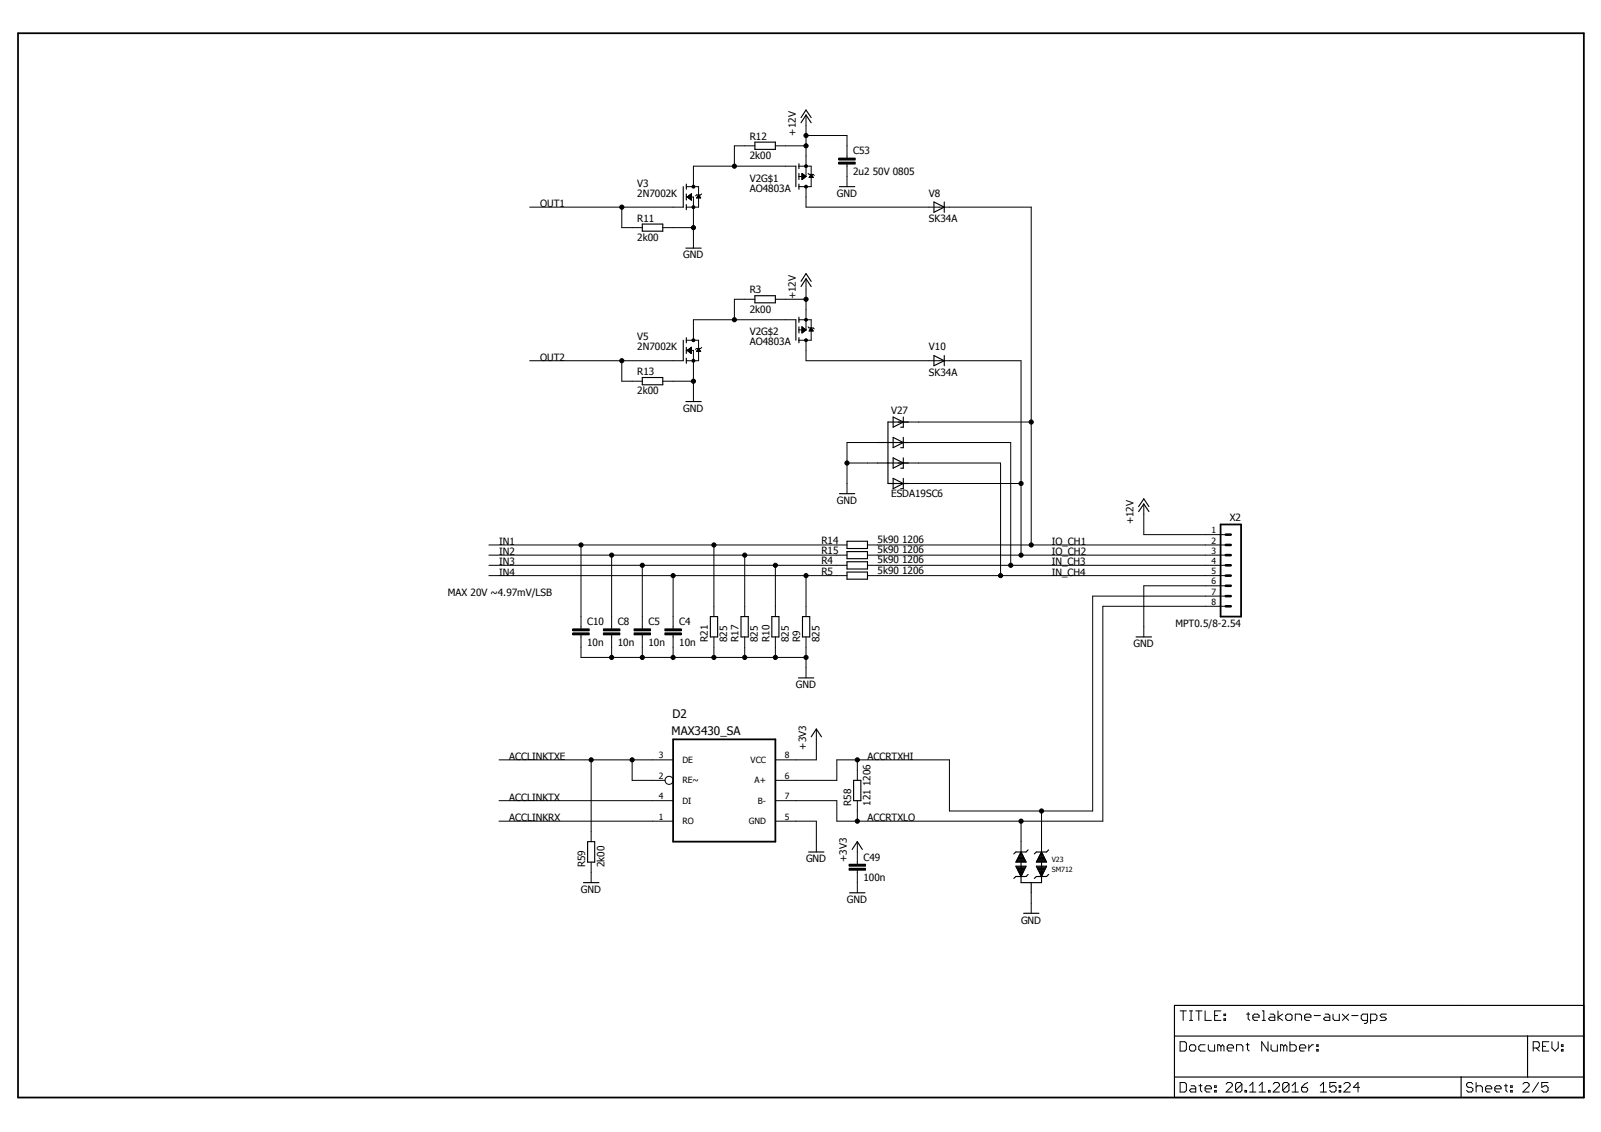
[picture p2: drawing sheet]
<svg xmlns="http://www.w3.org/2000/svg" width="420mm" height="297mm" viewBox="0 0 420 297" stroke-linecap="round" stroke-linejoin="round" font-family="sans-serif">
<path d="M4.2 8.5l411.8 280.1M416 8.5l-411.8 280.1" fill="none" stroke="#fff" stroke-width=".26"/>
<path d="M4.7 8.7h411v279.3h-411zM320.3 137.6h5.4v24.2h-5.4zM176.6 194h26.9v26.9h-26.9z" fill="none" stroke="#000" stroke-width=".47"/>
<g fill="none" stroke="#000" stroke-width=".3">
<path d="M198.1 37.3h5.4v1.9h-5.4zM210.2 32.2l1.3-2 1.4 2M210.2 30.9l1.3-2 1.4 2M168.6 58.8h5.3v1.9h-5.3zM179.3 49v5.4M180.1 48.3v1.4M180.1 50.9v1.6M180.1 53.7v1.3M208.9 43.6v5.4M209.7 43v1.3M209.7 45.5v1.6M209.7 48.3v1.4"/>
<path d="M220.3 49h4M245.1 53l2.7 1.4-2.7 1.3zM247.8 53v2.7M180 65.1h4M198.1 77.6h5.4v1.9h-5.4zM210.2 75.2l1.3-2 1.4 2M210.2 73.8l1.3-2 1.4 2M168.6 99.1h5.3v1.9h-5.3zM179.3 89.3v5.4M180.1 88.6v1.4M180.1 91.1v1.7M180.1 94v1.3"/>
<path d="M208.9 83.9v5.4M209.7 83.2v1.4M209.7 85.8v1.6M209.7 88.6v1.4M245.1 93.3l2.7 1.4-2.7 1.3zM247.8 93.3v2.7M180 105.4h4M230.3 116.1h8.1M234.4 109.4l2.7 1.3-2.7 1.4zM234.4 114.8l2.7 1.3-2.7 1.4zM237.1 109.4v2.7h-.7M237.1 114.8v2.7h-.7"/>
<path d="M238.4 110.7h-5.4v16.2h5.4M220.3 129.5h4M230.3 121.5h8.1M234.4 120.1l2.7 1.4-2.7 1.4zM234.4 125.5l2.7 1.4-2.7 1.3zM237.1 120.1v2.8h-.7M237.1 125.5v2.7h-.7M298.8 134.2l1.4-2 1.3 2M298.8 132.9l1.4-2 1.3 2M222.3 147.4h5.4v1.9h-5.4zM222.3 142h5.4v1.9h-5.4zM222.3 144.7h5.4v1.9h-5.4z"/>
<path d="M222.3 150.1h5.4v1.9h-5.4zM186.4 161.8h1.9v5.3h-1.9zM194.5 161.8h1.9v5.3h-1.9zM202.6 161.8h1.8v5.3h-1.8zM209.5 177.9h4.1M210.6 161.8h1.9v5.3h-1.9zM298.1 167.1h4.1M212.9 193.3l1.3-2 1.4 2M224 204.8h1.9v5.3h-1.9zM153.1 231.6h4.1M154.2 220.9h1.9v5.3h-1.9zM212.2 223.6h4"/>
<path d="M223 234.3h4M223.6 222.9l1.4-2 1.3 2M266.6 227.3h2.7l-1.3 2.7zM266.7 226.1h2.5M266.7 227.5h2.5M266.8 225.8h2.3M266.8 227.7h2.3M266.9 225.6h2.1M266.9 227.9h2.1M267 225.5h1.9M267 228.1h1.9M267.1 225.3h1.7"/>
<path d="M267.1 228.3h1.7M267.2 225h1.5M267.2 228.5h1.5M267.3 224.8h1.3M267.3 228.7h1.3M267.4 224.6h1.1M267.4 228.9h1.1M267.5 224.4h.9M267.5 229.2h.9M267.6 224.2h.7M267.6 229.4h.7M267.7 224h.5"/>
<path d="M267.7 229.6h.5M267.8 223.8h.3M267.8 229.7h.2M267.9 230h.1M268 223.6l1.3 2.6h-2.7zM268 226.2v5.4h5.3v-5.4M268.6 239.6h4.1M269.8 223l-.5 .6h-2.7l-.5 .5M269.8 229.4l-.5 .6h-2.7l-.5 .5M270.6 231.6v2.7M272 227.3h2.6l-1.3 2.7zM272.1 226.1h2.5"/>
<path d="M272.1 227.5h2.5M272.1 225.8h2.4M272.2 227.7h2.3M272.3 225.6h2.1M272.3 227.9h2.1M272.4 225.5h1.9M272.4 228.1h1.9M272.4 225.3h1.8M272.5 228.3h1.6M272.6 225h1.5M272.6 228.5h1.5M272.7 224.8h1.3"/>
<path d="M272.7 228.7h1.2M272.8 224.6h1M272.8 228.9h1M272.9 224.4h.9M272.9 229.2h.9M273 224.2h.7M273 229.4h.6M273.1 224h.4M273.1 229.6h.4M273.2 223.8h.3M273.2 229.7h.2M273.3 230h.1"/>
<path d="M273.3 223.6l1.3 2.6h-2.6zM275.2 223l-.6 .6h-2.6l-.6 .5M275.2 229.4l-.6 .6h-2.6l-.6 .5M308.2 263.8h107.5v24.2h-107.5zM308.2 271.9h107.5M400.9 271.9v10.7M308.2 282.6h107.5M383.4 282.6v5.4"/>
</g>
<g fill="none" stroke="#000" stroke-width=".26">
<path d="M198.1 38.3h-5.4v5.3M203.5 38.3h8M211.5 30.2v16.1M211.5 35.6h10.8v5.9M139 54.4h40.3M163.2 54.4v5.3h5.4M173.9 59.7h8.1M180.1 51.7h1.9v13.4M180.1 49h3.2v5.4h-3.2M180.4 51.7l1.1-.8v1.6zM180.5 51.6h1M180.6 51.8h.9"/>
<path d="M180.6 51.5h.9M180.7 51.9h.8M180.7 51.4h.8M180.8 52h.7M180.9 51.3h.6M181 52.1h.5M181 51.2h.5M181.1 52.2h.4M181.1 51.1h.4M181.2 52.3h.3M181.3 51h.2M181.3 52.4h.2"/>
<path d="M181.4 50.9h.1M182.8 51.9h1M182.9 51.8h.9M183 51.7h.7M183 51.6h.7M183.1 51.5h.5M183.2 51.4h.3M183.2 51.3h.3M183.3 51.2h.1M183.3 51.1l.6 .8h-1.1zM184.1 50.9l-.2 .2h-1.1l-.3 .3M208.9 43.6h-26.9v5.4"/>
<path d="M209.7 43.6h3.2v5.4h-3.2M209.7 46.3h1.8M210.5 45.8h.3M210.5 46.5h.7M210.5 46.4h.9M210.5 46.4h1M210.5 46.2h.9M210.5 46.1h.8M210.5 46.1h.7M210.5 45.9h.6M210.5 45.8h.4M210.5 45.5l1 .8"/>
<path d="M210.5 45.5v1.6l1-.8M210.5 47h.1M210.5 46.9h.2M210.5 46.8h.4M210.5 46.7h.5M210.5 46.7h.6M210.5 45.7h.2M210.5 45.6h.1M211.5 49v5.4h59.1v88.6M212.1 45.5l.2 .3h1.1l.3 .3M212.4 46.5h1M212.5 46.4h.8"/>
<path d="M212.6 46.2h.6M212.6 46.1h.5M212.7 46.1h.4M212.8 45.9h.2M212.8 45.8h.1M212.9 45.8l.5 .8h-1.1zM220.1 42.5h4.3v.6h-4.3zM220.1 41.5h4.3v.5h-4.3zM222.3 43.1v5.9M198.1 78.5h-5.4v5.4M203.5 78.5h8M211.5 73.2v13.4"/>
<path d="M139 94.7h40.3M163.2 94.7v5.3h5.4M180.1 91.9h1.9v13.5M180.1 89.3h3.2v5.4h-3.2M180.4 91.9l1.1-.8v1.7zM180.5 92h1M180.5 91.8h1M180.6 92.1h.9M180.7 91.7h.8M180.8 92.2h.7M180.8 91.7h.7M180.9 92.3h.6"/>
<path d="M180.9 91.6h.6M181 92.4h.5M181 91.4h.5M181.1 92.5h.4M181.2 91.4h.3M181.3 92.6h.2M181.3 91.3h.2M181.4 92.7h.1M181.5 91.1h.1M182.9 92.1h.9M182.9 92h.9M183 91.9h.7"/>
<path d="M183.1 91.8h.5M183.1 91.7h.4M183.2 91.7h.3M183.2 91.6h.2M183.3 91.4l.6 .8h-1.1zM184.1 91.1l-.2 .3h-1.1l-.3 .3M208.9 83.9h-26.9v5.4M209.7 83.9h3.2v5.4h-3.2M209.7 86.6h1.8M210.5 85.8v1.6l1-.8M210.5 86.1h.4M210.5 86.9h.7"/>
<path d="M210.5 86.8h.8M210.5 86.7h.9M210.5 86.5h.9M210.5 86.4h.8M210.5 86.3h.6M210.5 86.2h.5M210.5 85.8l1 .8M210.5 87.3h.1M210.5 87.2h.1M210.5 87.2h.3M210.5 87h.4M210.5 87h.6"/>
<path d="M210.5 86h.2M210.5 85.9h.1M210.5 85.8h.1M211.5 89.3v5.4h56.5v51M212.1 85.8l.2 .3h1.1l.3 .2M212.4 86.8h.9M212.5 86.7h.8M212.5 86.6h.7M212.6 86.5h.6M212.7 86.4h.4M212.8 86.3h.3M212.8 86.2h.2"/>
<path d="M212.9 86.1l.5 .8h-1.1zM173.9 100h8.1M230.3 116.1h-8v13.4M235.7 116.1h29.5v32.2M235.7 110.7h34.9M222.3 121.5h8M235.7 121.5h26.9v29.5M235.7 126.9h32.3M300.2 132.2v8.1h21.5M128.3 148.3h94M128.3 151h94M128.3 143h94"/>
<path d="M128.3 145.7h94M152.5 143v22M160.5 145.7v19.3M168.6 148.3v16.7M176.6 151v14M187.4 143v18.8M195.4 145.7v16.1M203.5 148.3v13.5M211.5 151v10.8M227.7 148.3h94M227.7 151h94M227.7 143h94"/>
<path d="M227.7 145.7h94M321.7 156.4h-34.9v56.4h-37.6v-13.4h-29.6v5.4h-16.1M321.7 159.1h-32.3v56.4h-69.8v-5.4h-16.1M321.7 153.7h-21.5v13.4M150.3 166.1h4.3v.5h-4.3zM150.3 165h4.3v.5h-4.3zM152.5 166.6v5.9h59M158.4 166.1h4.3v.5h-4.3zM158.4 165h4.3v.5h-4.3zM160.5 166.6v5.9M166.4 166.1h4.3v.5h-4.3zM166.4 165h4.3v.5h-4.3z"/>
<path d="M168.6 166.6v5.9M174.5 166.1h4.3v.5h-4.3zM174.5 165h4.3v.5h-4.3zM176.6 166.6v5.9M187.4 167.1v5.4M195.4 167.1v5.4M203.5 167.1v5.4M211.5 167.1v10.8M131 199.4h45.6M155.1 199.4v21.5M165.9 199.4v5.4h8.6M214.2 191.3v8.1h-10.7"/>
<path d="M225 199.4v5.4M131 215.5h45.6M131 210.1h45.6M203.5 215.5h10.7v8.1M225 210.1v5.4M268 215.5v8.1M273.3 212.8v10.8M155.1 226.2v5.4M222.8 227.8h4.3v.5h-4.3zM222.8 226.8h4.3v.5h-4.3zM225 220.9v5.9M225 228.4v5.9"/>
<path d="M270.6 234.3v5.3M309.7 273.3h1.2l.5 .4v1.7l-.5 .4h-1.2zM309.7 265.3h1.7M310.5 265.3v2.5M312.2 274.6l.4-.4h.8l.4 .4v.8l-.4 .4h-.8l-.4-.4zM312.2 265.3h.8M312.2 267.8h.8M312.6 265.3v2.5M313.8 265.3h1.7M314.6 265.3v2.5M316.3 265.3v2.5h1.6M316.3 274.2h-1.3l-.4 .4v.8l.4 .4h1.3"/>
<path d="M317.1 274.2v1.2l.4 .4h1.3v-1.6M318.8 266.5h.8M320.4 265.3h-1.6v2.5h1.6M320.4 274.6l-.4-.4h-.4v1.6M320.4 274.6l.4-.4 .4 .4v1.2M320.4 274.6v1.2M321.2 267.3h.4v.5h-.4zM321.2 266.1h.4v.4h-.4zM322.1 275h1.6v-.4l-.4-.4h-.9l-.3 .4v.8l.3 .4h.9M324.5 275.8v-1.6h1.2l.5 .4v1.2M327 274.2h.8M327.1 266.1h.9"/>
<path d="M327.4 273.7v1.7l.4 .4M327.6 265.7v1.6l.4 .5M328.8 266.9h1.6v-.4l-.4-.4h-.8l-.4 .4v.8l.4 .5h.8M331.2 265.3h.5v2.5M331.2 267.8h.9M332.8 273.3v2.5l-1.7-2.5v2.5M333.3 266.1h.9l.3 .4v1.3h-1.2l-.4-.5 .4-.4h1.2M333.6 274.2v1.2l.4 .4h1.2v-1.6M335.4 265.3v2.5M336.6 266.1l-1.2 .8 1.2 .9M336.9 274.6l-.4-.4h-.4v1.6M336.9 274.6v1.2"/>
<path d="M336.9 274.6l.4-.4 .4 .4v1.2M337.4 266.5l.5-.4h.8l.4 .4v.8l-.4 .5h-.8l-.5-.5zM338.5 273.3v2.5h1.3l.4-.4v-.8l-.4-.4h-1.3M339.9 267.8v-1.7h1.3l.4 .4v1.3M341 275h1.7v-.4l-.4-.4h-.9l-.4 .4v.8l.4 .4h.9M342.4 266.9h1.6v-.4l-.3-.4h-.9l-.4 .4v.8l.4 .5h.9M343.5 274.2v1.6M344.7 274.2h-.4l-.8 .8M344.9 266.5h1.6M345.6 275.4h.3v.4h-.3zM345.6 274.2h.3v.4h-.3zM347.8 266.1h.8l.4 .4v1.3h-1.2l-.5-.5 .5-.4h1.2"/>
<path d="M349.8 266.1v1.2l.4 .5h1.3v-1.7M352.3 266.1l1.6 1.7M353.9 266.1l-1.6 1.7M354.7 266.5h1.7M358.9 267.8h-1.2l-.5-.5v-.8l.5-.4h1.2v2l-.4 .5h-.5M359.7 267.8h1.2l.4-.5v-.8l-.4-.4h-1.2v2.5M363.8 266.1h-1.2l-.4 .4 .4 .4h.8l.4 .4-.4 .5h-1.2M402.4 275h1.2l.4-.4v-.9l-.4-.4h-1.2v2.5M403.2 275l.8 .8M404.8 274.6h.8M406.5 273.3h-1.7v2.5h1.7M407.3 273.3v1.7l.8 .8 .8-.8v-1.7"/>
<path d="M409.8 275.4h.4v.4h-.4zM409.8 274.2h.4v.4h-.4zM309.7 284.1h1.2l.5 .4v1.6l-.5 .5h-1.2zM312.6 284.9h.8l.4 .4v1.3h-1.2l-.4-.5 .4-.4h1.2M314.6 284.9h.9M315 284.5v1.6l.5 .5M316.3 285.7h1.6v-.4l-.4-.4h-.8l-.4 .4v.8l.4 .5h.8M318.8 286.1h.4v.5h-.4zM318.8 284.9h.4v.4h-.4zM321.8 284.5l.4-.4h.8l.4 .4v.4l-1.6 1.7h1.6M325.9 284.5v1.6l-.4 .5h-.9l-.3-.5M325.9 284.5l-.4-.4h-.9l-.3 .4v1.6"/>
<path d="M325.9 284.5l-1.6 1.6M326.7 286.1h.4v.5h-.4zM327.9 286.6h1.7M327.9 284.9l.9-.8v2.5M330.4 286.6h1.7M330.4 284.9l.8-.8v2.5M332.9 286.1h.4v.5h-.4zM334.1 284.5l.4-.4h.9l.4 .4v.4l-1.7 1.7h1.7M338.3 284.5v1.6l-.4 .5h-.9l-.4-.5M338.3 284.5l-.4-.4h-.9l-.4 .4v1.6M338.3 284.5l-1.7 1.6M339.1 286.6h1.6"/>
<path d="M339.1 284.9l.8-.8v2.5M341.6 285.3h1.2l.4 .4v.4l-.4 .5h-.8l-.4-.5zM343.2 284.1l-.8 .4-.8 .8M346.5 286.6h1.6M346.5 284.9l.8-.8v2.5M350.6 284.1h-1.6v1.2l.8-.4h.4l.4 .4v.8l-.4 .5h-.8l-.4-.5M351.4 286.1h.5v.5h-.5zM351.4 284.9h.5v.4h-.5zM352.7 284.5l.4-.4h.8l.4 .4v.4l-1.6 1.7h1.6M356.8 285.3h-1.6l1.2-1.2v2.5M386.5 284.5l-.4-.4h-.8l-.4 .4v.4l.4 .4h.8l.4 .4v.4l-.4 .5h-.8l-.4-.5M387.4 285.3l.4-.4h.8l.4 .4v1.3"/>
<path d="M387.4 284.1v2.5M389.8 285.7h1.7v-.4l-.4-.4h-.8l-.5 .4v.8l.5 .5h.8M392.3 285.7h1.6v-.4l-.3-.4h-.9l-.4 .4v.8l.4 .5h.9M394.8 284.9h.8M395.2 284.5v1.6l.4 .5M396.4 286.1h.5v.5h-.5zM396.4 284.9h.5v.4h-.5zM399.7 284.5l.4-.4h.8l.4 .4v.4l-1.6 1.7h1.6M403.8 284.1l-1.6 2.5M406.3 284.1h-1.7v1.2l.8-.4h.4l.5 .4v.8l-.5 .5h-.8l-.4-.5"/>
<circle cx="211.5" cy="38.3" r=".55"/>
<circle cx="211.5" cy="35.6" r=".55"/>
<circle cx="163.2" cy="54.4" r=".55"/>
<circle cx="182" cy="54.4" r=".38"/>
<circle cx="182" cy="49" r=".38"/>
<circle cx="182" cy="59.7" r=".55"/>
<circle cx="192.7" cy="43.6" r=".55"/>
<circle cx="211.5" cy="43.6" r=".38"/>
<circle cx="211.5" cy="49" r=".38"/>
<circle cx="211.5" cy="78.5" r=".55"/>
<circle cx="163.2" cy="94.7" r=".55"/>
<circle cx="182" cy="89.3" r=".38"/>
<circle cx="182" cy="94.7" r=".38"/>
<circle cx="192.7" cy="83.9" r=".55"/>
<circle cx="211.5" cy="89.3" r=".38"/>
<circle cx="211.5" cy="83.9" r=".38"/>
<circle cx="182" cy="100" r=".55"/>
<circle cx="270.6" cy="110.7" r=".55"/>
<circle cx="222.3" cy="121.5" r=".55"/>
<circle cx="268" cy="126.9" r=".55"/>
<circle cx="152.5" cy="143" r=".55"/>
<circle cx="160.5" cy="145.7" r=".55"/>
<circle cx="168.6" cy="148.3" r=".55"/>
<circle cx="176.6" cy="151" r=".55"/>
<circle cx="187.4" cy="143" r=".55"/>
<circle cx="195.4" cy="145.7" r=".55"/>
<circle cx="203.5" cy="148.3" r=".55"/>
<circle cx="211.5" cy="151" r=".55"/>
<circle cx="262.6" cy="151" r=".55"/>
<circle cx="265.3" cy="148.3" r=".55"/>
<circle cx="268" cy="145.7" r=".55"/>
<circle cx="270.6" cy="143" r=".55"/>
<circle cx="160.5" cy="172.5" r=".55"/>
<circle cx="168.6" cy="172.5" r=".55"/>
<circle cx="176.6" cy="172.5" r=".55"/>
<circle cx="187.4" cy="172.5" r=".55"/>
<circle cx="195.4" cy="172.5" r=".55"/>
<circle cx="203.5" cy="172.5" r=".55"/>
<circle cx="211.5" cy="172.5" r=".55"/>
<circle cx="155.1" cy="199.4" r=".55"/>
<circle cx="165.9" cy="199.4" r=".55"/>
<circle cx="225" cy="199.4" r=".55"/>
<circle cx="175.6" cy="204.8" r="1.06"/>
<circle cx="225" cy="215.5" r=".55"/>
<circle cx="268" cy="215.5" r=".55"/>
<circle cx="273.3" cy="212.8" r=".55"/>
</g>
<g fill="#000">
<path d="M220.1 42.5h4.3v.6h-4.3z" fill-rule="evenodd"/>
<path d="M220.1 41.5h4.3v.5h-4.3z" fill-rule="evenodd"/>
<path d="M150.3 166.1h4.3v.5h-4.3z" fill-rule="evenodd"/>
<path d="M150.3 165h4.3v.5h-4.3z" fill-rule="evenodd"/>
<path d="M158.4 166.1h4.3v.5h-4.3z" fill-rule="evenodd"/>
<path d="M158.4 165h4.3v.5h-4.3z" fill-rule="evenodd"/>
<path d="M166.4 166.1h4.3v.5h-4.3z" fill-rule="evenodd"/>
<path d="M166.4 165h4.3v.5h-4.3z" fill-rule="evenodd"/>
<path d="M174.5 166.1h4.3v.5h-4.3z" fill-rule="evenodd"/>
<path d="M174.5 165h4.3v.5h-4.3z" fill-rule="evenodd"/>
<path d="M222.8 227.8h4.3v.5h-4.3z" fill-rule="evenodd"/>
<path d="M222.8 226.8h4.3v.5h-4.3z" fill-rule="evenodd"/>
<circle cx="211.5" cy="38.3" r=".55"/>
<circle cx="211.5" cy="35.6" r=".55"/>
<circle cx="163.2" cy="54.4" r=".55"/>
<circle cx="182" cy="54.4" r=".38"/>
<circle cx="182" cy="49" r=".38"/>
<circle cx="182" cy="59.7" r=".55"/>
<circle cx="192.7" cy="43.6" r=".55"/>
<circle cx="211.5" cy="43.6" r=".38"/>
<circle cx="211.5" cy="49" r=".38"/>
<circle cx="211.5" cy="78.5" r=".55"/>
<circle cx="163.2" cy="94.7" r=".55"/>
<circle cx="182" cy="89.3" r=".38"/>
<circle cx="182" cy="94.7" r=".38"/>
<circle cx="192.7" cy="83.9" r=".55"/>
<circle cx="211.5" cy="89.3" r=".38"/>
<circle cx="211.5" cy="83.9" r=".38"/>
<circle cx="182" cy="100" r=".55"/>
<circle cx="270.6" cy="110.7" r=".55"/>
<circle cx="222.3" cy="121.5" r=".55"/>
<circle cx="268" cy="126.9" r=".55"/>
<circle cx="152.5" cy="143" r=".55"/>
<circle cx="160.5" cy="145.7" r=".55"/>
<circle cx="168.6" cy="148.3" r=".55"/>
<circle cx="176.6" cy="151" r=".55"/>
<circle cx="187.4" cy="143" r=".55"/>
<circle cx="195.4" cy="145.7" r=".55"/>
<circle cx="203.5" cy="148.3" r=".55"/>
<circle cx="211.5" cy="151" r=".55"/>
<circle cx="262.6" cy="151" r=".55"/>
<circle cx="265.3" cy="148.3" r=".55"/>
<circle cx="268" cy="145.7" r=".55"/>
<circle cx="270.6" cy="143" r=".55"/>
<circle cx="160.5" cy="172.5" r=".55"/>
<circle cx="168.6" cy="172.5" r=".55"/>
<circle cx="176.6" cy="172.5" r=".55"/>
<circle cx="187.4" cy="172.5" r=".55"/>
<circle cx="195.4" cy="172.5" r=".55"/>
<circle cx="203.5" cy="172.5" r=".55"/>
<circle cx="211.5" cy="172.5" r=".55"/>
<circle cx="155.1" cy="199.4" r=".55"/>
<circle cx="165.9" cy="199.4" r=".55"/>
<circle cx="225" cy="199.4" r=".55"/>
<circle cx="225" cy="215.5" r=".55"/>
<circle cx="268" cy="215.5" r=".55"/>
<circle cx="273.3" cy="212.8" r=".55"/>
</g>
<path d="M321.7 159.1h1.3M321.7 151h1.3M321.7 153.7h1.3M321.7 156.4h1.3M321.7 145.7h1.3M321.7 148.3h1.3M321.7 140.3h1.3M321.7 143h1.3" fill="none" stroke="#000" stroke-width=".68"/>
<g font-size="3.1">
<text x="176.5" y="188.5">D2</text>
<text x="176.3" y="192.9">MAX3430_SA</text>
</g>
<g font-size="2.6">
<text x="208.9" y="35.6" transform="rotate(-90 208.9 35.6)">+12V</text>
<text x="196.8" y="36.7">R12</text>
<text x="196.8" y="41.7">2k00</text>
<text x="223.9" y="40.5">C53</text>
<text x="196.8" y="47.7">V2G$1</text>
<text x="223.9" y="45.9">2u2 50V 0805</text>
<text x="167.2" y="49">V3</text>
<text x="167.2" y="51.7">2N7002K</text>
<text x="196.8" y="50.3">AO4803A</text>
<text x="219.6" y="51.7">GND</text>
<text x="243.8" y="51.7">V8</text>
<text x="141.7" y="54.4">OUT1</text>
<text x="167.2" y="58.2">R11</text>
<text x="243.8" y="58.4">SK34A</text>
<text x="167.2" y="63.2">2k00</text>
<text x="179.3" y="67.8">GND</text>
<text x="196.8" y="77">R3</text>
<text x="196.8" y="82">2k00</text>
<text x="208.9" y="78.5" transform="rotate(-90 208.9 78.5)">+12V</text>
<text x="167.2" y="89.3">V5</text>
<text x="196.8" y="87.9">V2G$2</text>
<text x="141.7" y="94.7">OUT2</text>
<text x="167.2" y="91.9">2N7002K</text>
<text x="196.8" y="90.6">AO4803A</text>
<text x="243.8" y="91.9">V10</text>
<text x="167.2" y="98.4">R13</text>
<text x="243.8" y="98.7">SK34A</text>
<text x="167.2" y="103.5">2k00</text>
<text x="179.3" y="108.1">GND</text>
<text x="233.8" y="108.8">V27</text>
<text x="233.8" y="130.5">ESDA19SC6</text>
<text x="219.6" y="132.2">GND</text>
<text x="297.5" y="137.6" transform="rotate(-90 297.5 137.6)">+12V</text>
<text x="322.7" y="136.8">X2</text>
<text x="131" y="143">IN1</text>
<text x="215.6" y="142.7">R14</text>
<text x="230.3" y="142.5">5k90 1206</text>
<text x="276" y="143">IO_CH1</text>
<text x="131" y="148.3">IN3</text>
<text x="131" y="145.7">IN2</text>
<text x="215.6" y="148.1">R4</text>
<text x="215.6" y="145.4">R15</text>
<text x="230.3" y="147.8">5k90 1206</text>
<text x="230.3" y="145.1">5k90 1206</text>
<text x="276" y="145.7">IO_CH2</text>
<text x="276" y="148.3">IN_CH3</text>
<text x="131" y="151">IN4</text>
<text x="215.6" y="150.8">R5</text>
<text x="230.3" y="150.5">5k90 1206</text>
<text x="276" y="151">IN_CH4</text>
<text x="117.5" y="156.4">MAX 20V ~4.97mV/LSB</text>
<text x="154.1" y="164.1">C10</text>
<text x="162.1" y="164.1">C8</text>
<text x="170.2" y="164.1">C5</text>
<text x="178.3" y="164.1">C4</text>
<text x="308.5" y="164.5">MPT0.5/8-2.54</text>
<text x="154.1" y="169.4">10n</text>
<text x="162.1" y="169.4">10n</text>
<text x="170.2" y="169.4">10n</text>
<text x="178.3" y="169.4">10n</text>
<text x="185.8" y="168.5" transform="rotate(-90 185.8 168.5)">R21</text>
<text x="190.9" y="168.5" transform="rotate(-90 190.9 168.5)">825</text>
<text x="193.8" y="168.5" transform="rotate(-90 193.8 168.5)">R17</text>
<text x="198.9" y="168.5" transform="rotate(-90 198.9 168.5)">825</text>
<text x="201.9" y="168.5" transform="rotate(-90 201.9 168.5)">R10</text>
<text x="207" y="168.5" transform="rotate(-90 207 168.5)">825</text>
<text x="210" y="168.5" transform="rotate(-90 210 168.5)">R9</text>
<text x="215" y="168.5" transform="rotate(-90 215 168.5)">825</text>
<text x="297.5" y="169.8">GND</text>
<text x="208.9" y="180.6">GND</text>
<text x="211.5" y="196.7" transform="rotate(-90 211.5 196.7)">+3V3</text>
<text x="133.6" y="199.4">ACCLINKTXE</text>
<text x="227.7" y="199.4">ACCRTXHI</text>
<text x="133.6" y="210.1">ACCLINKTX</text>
<text x="133.6" y="215.5">ACCLINKRX</text>
<text x="223.4" y="211.5" transform="rotate(-90 223.4 211.5)">R58</text>
<text x="227.7" y="215.5">ACCRTXLO</text>
<text x="228.5" y="211.5" transform="rotate(-90 228.5 211.5)">121 1206</text>
<text x="153.6" y="227.6" transform="rotate(-90 153.6 227.6)">R59</text>
<text x="158.6" y="227.6" transform="rotate(-90 158.6 227.6)">2k00</text>
<text x="211.5" y="226.2">GND</text>
<text x="222.3" y="226.2" transform="rotate(-90 222.3 226.2)">+3V3</text>
<text x="226.6" y="225.8">C49</text>
<text x="226.6" y="231.2">100n</text>
<text x="152.5" y="234.3">GND</text>
<text x="222.3" y="237">GND</text>
<text x="268" y="242.4">GND</text>
</g>
<g font-size="2.2">
<text x="318" y="142.6">2</text>
<text x="318" y="139.9">1</text>
<text x="318" y="148">4</text>
<text x="318" y="145.3">3</text>
<text x="318" y="153.3">6</text>
<text x="318" y="150.7">5</text>
<text x="318" y="158.7">8</text>
<text x="318" y="156">7</text>
<text x="172.9" y="199">3</text>
<text x="179.1" y="200.2">DE</text>
<text x="197" y="200.2">VCC</text>
<text x="205.9" y="199">8</text>
<text x="172.9" y="204.4">2</text>
<text x="172.9" y="209.8">4</text>
<text x="179.1" y="205.6">RE~</text>
<text x="198" y="205.6">A+</text>
<text x="205.9" y="204.4">6</text>
<text x="205.9" y="209.8">7</text>
<text x="172.9" y="215.1">1</text>
<text x="179.1" y="210.9">DI</text>
<text x="198.9" y="210.9">B-</text>
<text x="205.9" y="215.1">5</text>
<text x="179.1" y="216.3">RO</text>
<text x="196.5" y="216.3">GND</text>
</g>
<g font-size="1.9">
<text x="276" y="226.2">V23</text>
<text x="276" y="228.9">SM712</text>
</g>
</svg>
